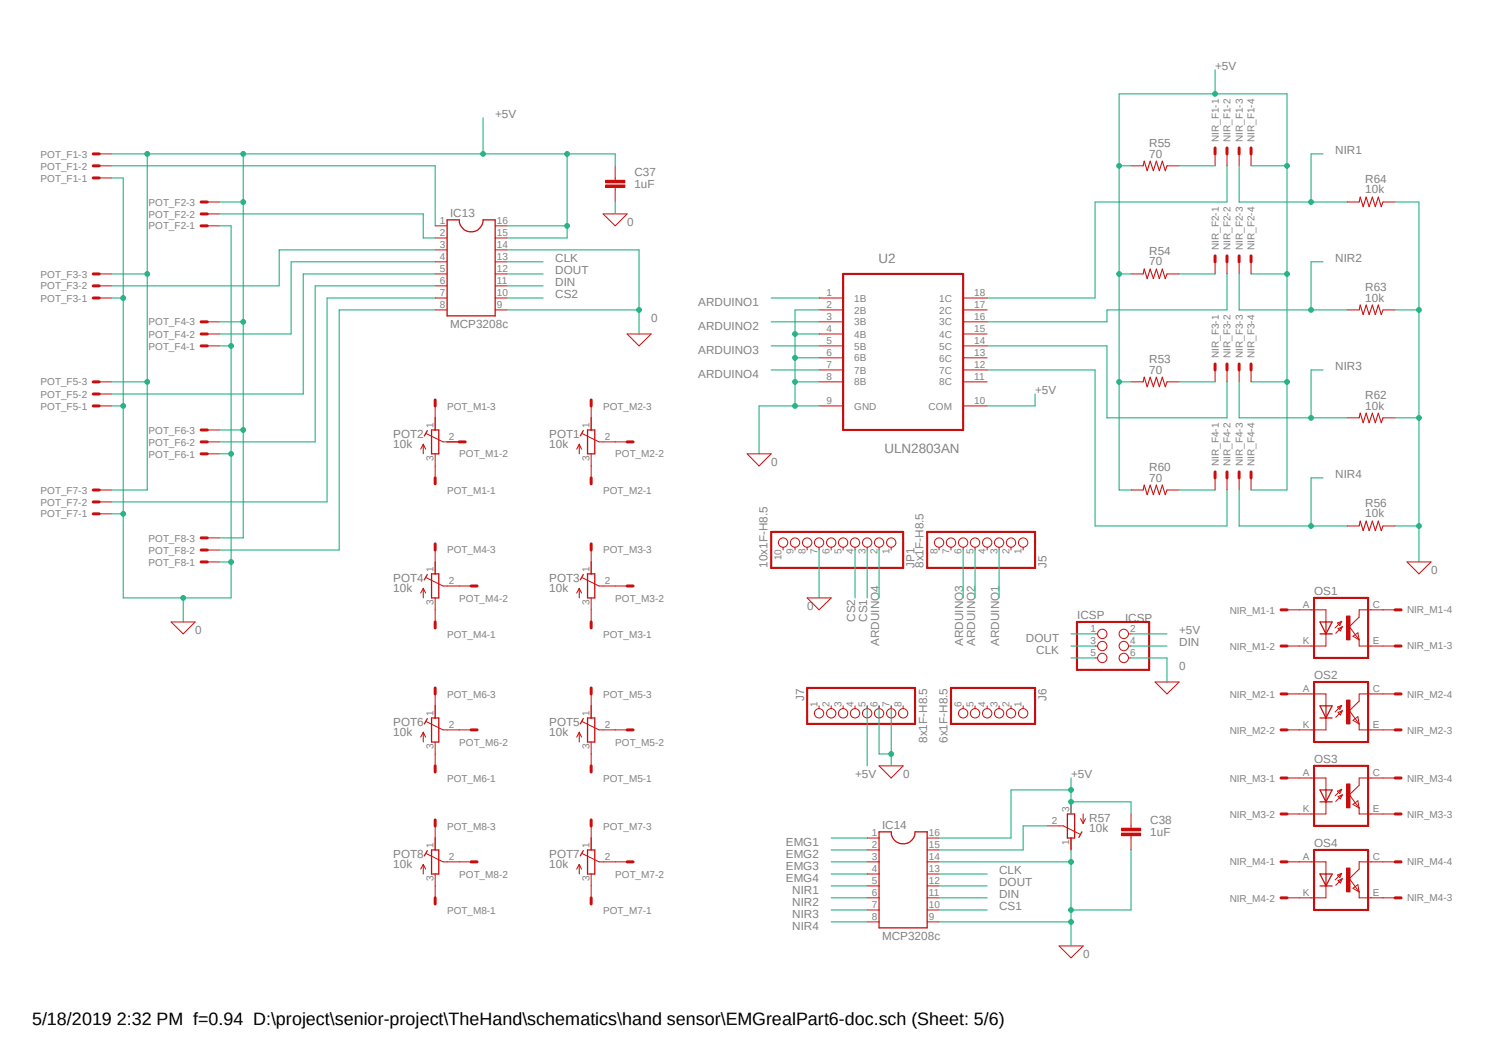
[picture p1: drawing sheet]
<svg xmlns="http://www.w3.org/2000/svg" width="297mm" height="210mm" viewBox="0 0 297 210" stroke-linecap="round" stroke-linejoin="round" font-family="sans-serif">
<path d="M7.3 11.5l282.5 179.6M289.8 11.5l-282.5 179.6" fill="none" stroke="#fff" stroke-width=".2"/>
<g fill="none" stroke="#c90d0c" stroke-width=".2">
<path d="M122.4 35.4v.5M122.4 37.3v.5M225 33h2.4M232.2 33h2.4M86.6 59.3h2.3M86.6 54.5h2.3M86.6 44.9h2.3M86.6 47.3h2.3M86.6 49.7h2.3M86.6 52.1h2.3M86.6 56.9h2.3M98.5 59.3h2.4"/>
<path d="M98.5 54.5h2.4M98.5 44.9h2.4M98.5 47.3h2.4M98.5 49.7h2.4M98.5 52.1h2.4M98.5 56.9h2.4M162.9 59.3h4.8M191.6 59.3h4.8M225 54.5h2.4M232.2 54.5h2.4M268 40.2h2.4M275.1 40.2h2.4"/>
<path d="M86.6 61.6h2.3M98.5 61.6h2.4M162.9 61.6h4.8M162.9 64h4.8M162.9 66.4h4.8M162.9 68.8h4.8M162.9 71.2h4.8M162.9 73.6h4.8M162.9 75.9h4.8M191.6 61.6h4.8M191.6 64h4.8M191.6 66.4h4.8"/>
<path d="M191.6 68.8h4.8M191.6 71.2h4.8M191.6 73.6h4.8M191.6 75.9h4.8M225 75.9h2.4M232.2 75.9h2.4M268 61.6h2.4M275.1 61.6h2.4M148.6 90.3h4.8l-2.4 2.4zM162.9 80.7h4.8M191.6 80.7h4.8M225 97.5h2.4"/>
<path d="M232.2 97.5h2.4M268 83.1h2.4M275.1 83.1h2.4M155.8 108.8v.6M158.2 108.8v.6M160.6 108.8v.6M162.9 108.8v.6M165.4 108.8v.6M167.7 108.8v.6M170.1 108.8v.6M172.5 108.8v.6M174.9 108.8v.6"/>
<path d="M177.3 108.8v.6M186.8 108.8v.6M189.2 108.8v.6M191.6 108.8v.6M194 108.8v.6M196.4 108.8v.6M198.8 108.8v.6M201.1 108.8v.6M203.5 108.8v.6M268 104.6h2.4M275.1 104.6h2.4M279.9 111.8h4.8l-2.4 2.3z"/>
<path d="M217.8 126.1h.6M217.8 128.5h.6M217.8 130.9h.6M224.5 126.1h.5M224.5 128.5h.5M224.5 130.9h.5M162.9 140.4v.5M165.4 140.4v.5M167.7 140.4v.5M170.1 140.4v.5M172.5 140.4v.5M174.9 140.4v.5"/>
<path d="M177.3 140.4v.5M179.7 140.4v.5M191.6 140.4v.5M194 140.4v.5M196.4 140.4v.5M198.8 140.4v.5M201.1 140.4v.5M203.5 140.4v.5M213.1 159.5v2.4M172.5 166.7h2.4M172.5 169h2.4M172.5 171.4h2.4"/>
<path d="M172.5 173.8h2.4M172.5 176.2h2.4M172.5 178.6h2.4M184.4 166.7h2.4M184.4 169h2.4M184.4 171.4h2.4M184.4 173.8h2.4M184.4 176.2h2.4M184.4 178.6h2.4M208.3 164.3h3.2l3.3 1.6M213.1 166.7v2.3M215 162.8l.5 1"/>
<path d="M215.5 161.9v1.9M215.9 162.8l-.4 1M172.5 181h2.4M172.5 183.3h2.4M184.4 181h2.4M184.4 183.3h2.4"/>
<circle cx="155.8" cy="107.9" r=".93"/>
<circle cx="158.2" cy="107.9" r=".93"/>
<circle cx="160.6" cy="107.9" r=".93"/>
<circle cx="162.9" cy="107.9" r=".93"/>
<circle cx="165.4" cy="107.9" r=".93"/>
<circle cx="167.7" cy="107.9" r=".93"/>
<circle cx="170.1" cy="107.9" r=".93"/>
<circle cx="172.5" cy="107.9" r=".93"/>
<circle cx="174.9" cy="107.9" r=".93"/>
<circle cx="177.3" cy="107.9" r=".93"/>
<circle cx="186.8" cy="107.9" r=".93"/>
<circle cx="189.2" cy="107.9" r=".93"/>
<circle cx="191.6" cy="107.9" r=".93"/>
<circle cx="194" cy="107.9" r=".93"/>
<circle cx="196.4" cy="107.9" r=".93"/>
<circle cx="198.8" cy="107.9" r=".93"/>
<circle cx="201.1" cy="107.9" r=".93"/>
<circle cx="203.5" cy="107.9" r=".93"/>
<circle cx="219.3" cy="130.9" r=".93"/>
<circle cx="219.3" cy="126.1" r=".93"/>
<circle cx="219.3" cy="128.5" r=".93"/>
<circle cx="223.6" cy="130.9" r=".93"/>
<circle cx="223.6" cy="128.5" r=".93"/>
<circle cx="223.6" cy="126.1" r=".93"/>
<circle cx="162.9" cy="141.9" r=".93"/>
<circle cx="165.4" cy="141.9" r=".93"/>
<circle cx="167.7" cy="141.9" r=".93"/>
<circle cx="170.1" cy="141.9" r=".93"/>
<circle cx="172.5" cy="141.9" r=".93"/>
<circle cx="174.9" cy="141.9" r=".93"/>
<circle cx="177.3" cy="141.9" r=".93"/>
<circle cx="179.7" cy="141.9" r=".93"/>
<circle cx="191.6" cy="141.9" r=".93"/>
<circle cx="194" cy="141.9" r=".93"/>
<circle cx="196.4" cy="141.9" r=".93"/>
<circle cx="198.8" cy="141.9" r=".93"/>
<circle cx="201.1" cy="141.9" r=".93"/>
<circle cx="203.5" cy="141.9" r=".93"/>
</g>
<path d="M167.7 54.5h23.9v31h-23.9zM153.4 105.8h26.3v7.1h-26.3zM184.4 105.8h21.5v7.1h-21.5zM160.6 136.8h21.4v7.2h-21.4zM189.2 136.8h16.7v7.2h-16.7zM214.2 123.7h14.4v9.5h-14.4z" fill="none" stroke="#c90d0c" stroke-width=".42"/>
<path d="M227.4 33l.2-1 .6 2 .6-2 .6 2 .6-2 .6 2 .6-2 .6 2 .4-1M227.4 54.5l.2-1 .6 1.9 .6-1.9 .6 1.9 .6-1.9 .6 1.9 .6-1.9 .6 1.9 .4-.9M270.4 40.2l.2-1 .6 1.9 .6-1.9 .6 1.9 .6-1.9 .6 1.9 .6-1.9 .6 1.9 .3-.9M227.4 75.9l.2-.9 .6 1.9 .6-1.9 .6 1.9 .6-1.9 .6 1.9 .6-1.9 .6 1.9 .4-1M270.4 61.6l.2-.9 .6 1.9 .6-1.9 .6 1.9 .6-1.9 .6 1.9 .6-1.9 .6 1.9 .3-1M227.4 97.5l.2-1 .6 1.9 .6-1.9 .6 1.9 .6-1.9 .6 1.9 .6-1.9 .6 1.9 .4-.9M270.4 83.1l.2-.9 .6 1.9 .6-1.9 .6 1.9 .6-1.9 .6 1.9 .6-1.9 .6 1.9 .3-1M270.4 104.6l.2-1 .6 1.9 .6-1.9 .6 1.9 .6-1.9 .6 1.9 .6-1.9 .6 1.9 .3-.9" fill="none" stroke="#c90d0c" stroke-width=".21"/>
<path d="M88.9 43.7h2.5a2.37 2.37 0 0 0 2.3 2.4 2.37 2.37 0 0 0 2.4-2.4h2.4v19.1h-9.6zM174.9 165.4h2.4a2.37 2.37 0 0 0 2.4 2.4 2.37 2.37 0 0 0 2.3-2.4h2.4v19.1h-9.5zM212.3 161.9h1.5v4.8h-1.5zM215.2 165.4l-.6 1.1" fill="none" stroke="#c90d0c" stroke-width=".25"/>
<path d="M120.5 35.9h3.8v.5h-3.8z" fill-rule="evenodd" fill="#c90d0c"/>
<path d="M120.5 35.9h3.8v.5h-3.8z" fill="none" stroke="#c90d0c" stroke-width=".2"/>
<path d="M120.5 36.8h3.8v.5h-3.8z" fill-rule="evenodd" fill="#c90d0c"/>
<path d="M120.5 36.8h3.8v.5h-3.8zM122.4 33v2.4M122.4 37.8v2.4M225 164.3v.4M225 166.2v.5" fill="none" stroke="#c90d0c" stroke-width=".2"/>
<path d="M223.1 164.7h3.8v.5h-3.8z" fill-rule="evenodd" fill="#c90d0c"/>
<path d="M223.1 164.7h3.8v.5h-3.8z" fill="none" stroke="#c90d0c" stroke-width=".2"/>
<path d="M223.1 165.7h3.8v.5h-3.8z" fill-rule="evenodd" fill="#c90d0c"/>
<g fill="none" stroke="#c90d0c" stroke-width=".2">
<path d="M19.7 35.4h2.4M19.7 33h2.4M19.7 30.6h2.4M241.7 30.6v2.4M244.1 30.6v2.4M246.5 30.6v2.4M248.9 30.6v2.4M19.7 59.3h2.4M19.7 56.9h2.4M19.7 54.5h2.4M41.2 42.5h2.4M41.2 44.9h2.4"/>
<path d="M41.2 40.2h2.4M120 42.5h4.8l-2.4 2.4zM241.7 52.1v2.4M244.1 52.1v2.4M246.5 52.1v2.4M248.9 52.1v2.4M19.7 78.4h2.4M19.7 75.9h2.4M41.2 68.8h2.4M41.2 66.4h2.4M41.2 64h2.4M124.8 66.4h4.7l-2.4 2.4z"/>
<path d="M241.7 73.6v2.3M244.1 73.6v2.3M246.5 73.6v2.3M248.9 73.6v2.3M19.7 80.7h2.4M19.7 99.8h2.4M19.7 97.5h2.4M41.2 90.3h2.4M41.2 87.9h2.4M41.2 85.5h2.4M241.7 95v2.5M244.1 95v2.5"/>
<path d="M246.5 95v2.5M248.9 95v2.5M19.7 102.2h2.4M41.2 111.8h2.4M41.2 109.4h2.4M41.2 107h2.4M160.6 118.9h4.8l-2.5 2.4zM34 123.7h4.8l-2.4 2.4zM229.8 135.6h4.8l-2.4 2.4zM260.8 121.3h3v2.4M263.8 126.1v2.4h-3M266.1 123.9l.8-.3-.4 .8z"/>
<path d="M266.2 125l.8-.4-.3 .9zM266.9 123.6l-1.3 1.3M267 124.6l-1.3 1.3M269.2 126.5l.9-.6 .3 1.4zM270.4 127.3v1.2h2.4M272.8 121.3h-2.4v1.4l-2 1.9 2 2.7M174.9 152.3h4.8l-2.4 2.4zM223.1 165.7h3.8v.5h-3.8zM225 161.9v2.4M225 166.7v2.3M210.7 188.1h4.8l-2.4 2.4z"/>
</g>
<g fill="none" stroke="#c90d0c" stroke-width=".59">
<path d="M18.5 35.4h1.2M18.5 33h1.2M18.5 30.6h1.2M241.7 29.4v1.2M244.1 29.4v1.2M246.5 29.4v1.2M248.9 29.4v1.2M18.5 59.3h1.2M18.5 56.9h1.2M18.5 54.5h1.2M40 44.9h1.2M40 42.5h1.2"/>
<path d="M40 40.2h1.2M241.7 50.9v1.2M244.1 50.9v1.2M246.5 50.9v1.2M248.9 50.9v1.2M18.5 78.4h1.2M18.5 75.9h1.2M40 68.8h1.2M40 66.4h1.2M40 64h1.2M241.7 72.4v1.2M244.1 72.4v1.2"/>
<path d="M246.5 72.4v1.2M248.9 72.4v1.2M18.5 80.7h1.2M18.5 99.8h1.2M18.5 97.5h1.2M40 90.3h1.2M40 87.9h1.2M40 85.5h1.2M241.7 93.9v1.1M244.1 93.9v1.1M246.5 93.9v1.1M248.9 93.9v1.1"/>
<path d="M18.5 102.2h1.2M40 111.8h1.2M40 109.4h1.2M40 107h1.2"/>
</g>
<path d="M262.6 123.7h2.4l-1.2 2.4zM262.6 126.1h2.4M263.8 123.7v2.4" fill="none" stroke="#c90d0c" stroke-width=".25"/>
<path d="M261.4 118.9h10.8v12h-10.8z" fill="none" stroke="#c90d0c" stroke-width=".42"/>
<path d="M267.9 122.5h.7v4.8h-.7z" fill-rule="evenodd" fill="#c90d0c"/>
<g fill="none" stroke="#c90d0c" stroke-width=".2">
<path d="M258.4 121.3h2.4M258.4 128.5h2.4M260.8 138h3v2.4M267.9 122.5h.7v4.8h-.7zM272.8 121.3h2.3M272.8 128.5h2.3M272.8 138h-2.4v1.4l-2 2 2 2.6M263.8 142.8v2.4h-3M266.1 140.6l.8-.3-.4 .8zM266.2 141.7l.8-.3-.3 .8zM266.9 140.3l-1.3 1.3M267 141.4l-1.3 1.3"/>
<path d="M269.2 143.3l.9-.8 .3 1.5zM270.4 144v1.2h2.4"/>
</g>
<path d="M262.6 140.4h2.4l-1.2 2.4zM262.6 142.8h2.4M263.8 140.4v2.4" fill="none" stroke="#c90d0c" stroke-width=".25"/>
<path d="M261.4 135.6h10.8v12h-10.8z" fill="none" stroke="#c90d0c" stroke-width=".42"/>
<path d="M267.9 139.2h.7v4.8h-.7z" fill-rule="evenodd" fill="#c90d0c"/>
<g fill="none" stroke="#c90d0c" stroke-width=".2">
<path d="M258.4 138h2.4M267.9 139.2h.7v4.8h-.7zM272.8 138h2.3M258.4 145.2h2.4M260.8 154.7h3v2.4M263.8 159.5v2.4h-3M266.1 157.4l.8-.4-.4 .8zM266.2 158.4l.8-.3-.3 .8zM266.9 157l-1.3 1.3M267 158.1l-1.3 1.3M269.2 160l.9-.7 .3 1.4zM272.8 145.2h2.3"/>
<path d="M272.8 154.7h-2.4v1.5l-2 1.9 2 2.6M270.4 160.7v1.2h2.4"/>
</g>
<path d="M262.6 157.1h2.4l-1.2 2.4zM262.6 159.5h2.4M263.8 157.1v2.4" fill="none" stroke="#c90d0c" stroke-width=".25"/>
<path d="M261.4 152.3h10.8v12h-10.8z" fill="none" stroke="#c90d0c" stroke-width=".42"/>
<path d="M267.9 155.9h.7v4.8h-.7z" fill-rule="evenodd" fill="#c90d0c"/>
<g fill="none" stroke="#c90d0c" stroke-width=".2">
<path d="M258.4 154.7h2.4M267.9 155.9h.7v4.8h-.7zM272.8 154.7h2.3M258.4 161.9h2.4M260.8 171.4h3v2.4M263.8 176.2v2.4h-3M266.1 174l.8-.3-.4 .8zM266.2 175.1l.8-.3-.3 .8zM266.9 173.7l-1.3 1.3M267 174.8l-1.3 1.3M269.2 176.7l.9-.8 .3 1.5zM270.4 177.4v1.2h2.4"/>
<path d="M272.8 161.9h2.3M272.8 171.4h-2.4v1.4l-2 2 2 2.6"/>
</g>
<path d="M262.6 173.8h2.4l-1.2 2.4zM262.6 176.2h2.4M263.8 173.8v2.4" fill="none" stroke="#c90d0c" stroke-width=".25"/>
<path d="M261.4 169h10.8v12h-10.8z" fill="none" stroke="#c90d0c" stroke-width=".42"/>
<path d="M267.9 172.6h.7v4.8h-.7z" fill-rule="evenodd" fill="#c90d0c"/>
<g fill="none" stroke="#c90d0c" stroke-width=".2">
<path d="M84.2 88.3v2M84.2 88.3l-.5 1M84.2 88.3l.5 1M84.8 86.2l3.3 1.7h3.3M86.6 80.7v4.8M86.6 90.3v4.7M115.2 88.3v2M115.2 88.3l-.5 1M115.2 88.3l.5 1M115.8 86.2l3.4 1.7h5.6M117.6 80.7v4.8M117.6 90.3v4.7"/>
<path d="M84.2 117v1.9M84.2 117l-.5 .9M84.2 117l.5 .9M84.8 114.9l3.3 1.6h5.6M86.6 109.4v4.7M86.6 118.9v4.8M115.2 117v1.9M115.2 117l-.5 .9M115.2 117l.5 .9M115.8 114.9l3.4 1.6h5.6M117.6 109.4v4.7M117.6 118.9v4.8"/>
<path d="M86.6 138v4.8M117.6 138v4.8M256 121.3h2.4M256 128.5h2.4M256 138h2.4M275.1 121.3h2.4M275.1 128.5h2.4M275.1 138h2.4M84.2 145.6v2M84.2 145.6l-.5 1M84.2 145.6l.5 1M84.8 143.5l3.3 1.7h5.6"/>
<path d="M86.6 147.6v4.7M115.2 145.6v2M115.2 145.6l-.5 1M115.2 145.6l.5 1M115.8 143.5l3.4 1.7h5.6M117.6 147.6v4.7M256 145.2h2.4M256 154.7h2.4M275.1 145.2h2.4M275.1 154.7h2.4M84.2 171.9v1.9M84.2 171.9l-.5 .9"/>
<path d="M84.2 171.9l.5 .9M84.8 169.8l3.3 1.6h5.6M86.6 164.3v4.7M86.6 173.8v4.8M115.2 171.9v1.9M115.2 171.9l-.5 .9M115.2 171.9l.5 .9M115.8 169.8l3.4 1.6h5.6M117.6 164.3v4.7M117.6 173.8v4.8M256 171.4h4.8M256 178.6h4.8"/>
<path d="M256 161.9h2.4M267.9 172.6h.7v4.8h-.7zM272.8 171.4h4.7M272.8 178.6h4.7M275.1 161.9h2.4"/>
</g>
<g fill="none" stroke="#c90d0c" stroke-width=".59">
<path d="M86.6 79.5v1.2M117.6 79.5v1.2M86.6 95v1.2M91.4 87.9h1.1M117.6 95v1.2M124.8 87.9h1.1M86.6 108.2v1.2M93.7 116.5h1.2M117.6 108.2v1.2M124.8 116.5h1.1M86.6 123.7v1.2M86.6 136.8v1.2"/>
<path d="M117.6 123.7v1.2M117.6 136.8v1.2M254.8 121.3h1.2M254.8 128.5h1.2M254.8 138h1.2M277.5 121.3h1.2M277.5 128.5h1.2M277.5 138h1.2M86.6 152.3v1.2M93.7 145.2h1.2M117.6 152.3v1.2M124.8 145.2h1.1"/>
<path d="M254.8 145.2h1.2M254.8 154.7h1.2M277.5 145.2h1.2M277.5 154.7h1.2M86.6 163.1v1.2M86.6 178.6v1.2M93.7 171.4h1.2M117.6 163.1v1.2M117.6 178.6v1.2M124.8 171.4h1.1M254.8 161.9h1.2M254.8 171.4h1.2"/>
<path d="M254.8 178.6h1.2M277.5 161.9h1.2M277.5 171.4h1.2M277.5 178.6h1.2"/>
</g>
<g fill="none" stroke="#c90d0c" stroke-width=".25">
<path d="M85 85.6l-.6 1.1M85.9 85.5h1.4v4.8h-1.4zM116 85.6l-.6 1.1M116.9 85.5h1.4v4.8h-1.4zM85 114.3l-.6 1M85.9 114.1h1.4v4.8h-1.4zM116 114.3l-.6 1M116.9 114.1h1.4v4.8h-1.4zM85 142.9l-.6 1.1M85.9 142.8h1.4v4.8h-1.4zM116 142.9l-.6 1.1M116.9 142.8h1.4v4.8h-1.4z"/>
<path d="M85 169.2l-.6 1M85.9 169h1.4v4.8h-1.4zM116 169.2l-.6 1M116.9 169h1.4v4.8h-1.4z"/>
</g>
<g fill="none" stroke="#0dab76" stroke-width=".2">
<path d="M234.6 33h7.1M244.1 33v7.2h-26.3v19.1h-21.4M246.5 33v7.2h21.5M260.8 30.6v9.6M153.4 59.3h9.5M234.6 54.5h7.1M244.1 54.5v7.1h-23.9v2.4h-23.8M153.4 64h9.5M153.4 68.8h9.5M153.4 73.6h9.5M196.4 68.8h23.8v14.3h23.9v-7.2M196.4 73.6h21.4v31h26.3v-7.1"/>
<path d="M234.6 75.9h7.1M234.6 97.5h7.1M174.9 109.4v9.5M191.6 109.4v9.5M194 109.4v9.5M198.8 109.4v9.5"/>
</g>
<circle cx="260.8" cy="40.2" r=".46" fill="#0dab76"/>
<g fill="none" stroke="#0dab76" stroke-width=".2">
<path d="M260.8 30.6h2.4M246.5 54.5v7.1h21.5M260.8 52.1v9.5M165.4 176.2h7.1"/>
<circle cx="260.8" cy="40.2" r=".46"/>
</g>
<circle cx="260.8" cy="61.6" r=".46" fill="#0dab76"/>
<g fill="none" stroke="#0dab76" stroke-width=".2">
<path d="M260.8 52.1h2.4M246.5 75.9v7.2h21.5M260.8 73.6v9.5M165.4 178.6h7.1"/>
<circle cx="260.8" cy="61.6" r=".46"/>
</g>
<circle cx="260.8" cy="83.1" r=".46" fill="#0dab76"/>
<g fill="none" stroke="#0dab76" stroke-width=".2">
<path d="M260.8 73.6h2.4M246.5 97.5v7.1h21.5M260.8 95v9.6M165.4 181h7.1"/>
<circle cx="260.8" cy="83.1" r=".46"/>
</g>
<circle cx="260.8" cy="104.6" r=".46" fill="#0dab76"/>
<g fill="none" stroke="#0dab76" stroke-width=".2">
<path d="M22.1 35.4h2.4v83.5M22.1 59.3h2.4M260.8 95h2.4M165.4 183.3h7.1"/>
<circle cx="260.8" cy="104.6" r=".46"/>
</g>
<circle cx="24.5" cy="59.3" r=".46" fill="#0dab76"/>
<g fill="none" stroke="#0dab76" stroke-width=".2">
<path d="M22.1 80.7h2.4"/>
<circle cx="24.5" cy="59.3" r=".46"/>
</g>
<circle cx="24.5" cy="80.7" r=".46" fill="#0dab76"/>
<g fill="none" stroke="#0dab76" stroke-width=".2">
<path d="M22.1 102.2h2.4"/>
<circle cx="24.5" cy="80.7" r=".46"/>
</g>
<circle cx="24.5" cy="102.2" r=".46" fill="#0dab76"/>
<g fill="none" stroke="#0dab76" stroke-width=".2">
<path d="M43.6 44.9h2.4v74M43.6 68.8h2.4"/>
<circle cx="24.5" cy="102.2" r=".46"/>
</g>
<circle cx="46" cy="68.8" r=".46" fill="#0dab76"/>
<g fill="none" stroke="#0dab76" stroke-width=".2">
<path d="M43.6 90.3h2.4"/>
<circle cx="46" cy="68.8" r=".46"/>
</g>
<circle cx="46" cy="90.3" r=".46" fill="#0dab76"/>
<g fill="none" stroke="#0dab76" stroke-width=".2">
<path d="M43.6 111.8h2.4"/>
<circle cx="46" cy="90.3" r=".46"/>
</g>
<circle cx="46" cy="111.8" r=".46" fill="#0dab76"/>
<g fill="none" stroke="#0dab76" stroke-width=".2">
<path d="M24.5 118.9h21.5M36.4 118.9v4.8"/>
<circle cx="46" cy="111.8" r=".46"/>
</g>
<circle cx="36.4" cy="118.9" r=".46" fill="#0dab76"/>
<g fill="none" stroke="#0dab76" stroke-width=".2">
<path d="M122.4 40.2v2.3M213.1 169v19.1M186.8 183.3h26.3"/>
<circle cx="36.4" cy="118.9" r=".46"/>
</g>
<circle cx="213.1" cy="183.3" r=".46" fill="#0dab76"/>
<g fill="none" stroke="#0dab76" stroke-width=".2">
<path d="M225 169v12h-11.9"/>
<circle cx="213.1" cy="183.3" r=".46"/>
</g>
<circle cx="213.1" cy="181" r=".46" fill="#0dab76"/>
<g fill="none" stroke="#0dab76" stroke-width=".2">
<path d="M186.8 171.4h26.3"/>
<circle cx="213.1" cy="181" r=".46"/>
</g>
<circle cx="213.1" cy="171.4" r=".46" fill="#0dab76"/>
<g fill="none" stroke="#0dab76" stroke-width=".2">
<path d="M277.5 40.2h4.8v64.4M277.5 61.6h4.8"/>
<circle cx="213.1" cy="171.4" r=".46"/>
</g>
<circle cx="282.3" cy="61.6" r=".46" fill="#0dab76"/>
<g fill="none" stroke="#0dab76" stroke-width=".2">
<path d="M277.5 83.1h4.8"/>
<circle cx="282.3" cy="61.6" r=".46"/>
</g>
<circle cx="282.3" cy="83.1" r=".46" fill="#0dab76"/>
<g fill="none" stroke="#0dab76" stroke-width=".2">
<path d="M277.5 104.6h4.8v7.2"/>
<circle cx="282.3" cy="83.1" r=".46"/>
</g>
<circle cx="282.3" cy="104.6" r=".46" fill="#0dab76"/>
<g fill="none" stroke="#0dab76" stroke-width=".2">
<path d="M162.9 61.6h-4.7v4.8M162.9 80.7h-11.9v9.6"/>
<circle cx="282.3" cy="104.6" r=".46"/>
</g>
<circle cx="158.2" cy="80.7" r=".46" fill="#0dab76"/>
<g fill="none" stroke="#0dab76" stroke-width=".2">
<path d="M162.9 66.4h-4.7v14.3"/>
<circle cx="158.2" cy="80.7" r=".46"/>
</g>
<circle cx="158.2" cy="66.4" r=".46" fill="#0dab76"/>
<g fill="none" stroke="#0dab76" stroke-width=".2">
<path d="M158.2 71.2h4.7"/>
<circle cx="158.2" cy="66.4" r=".46"/>
</g>
<circle cx="158.2" cy="71.2" r=".46" fill="#0dab76"/>
<g fill="none" stroke="#0dab76" stroke-width=".2">
<path d="M158.2 75.9h4.7"/>
<circle cx="158.2" cy="71.2" r=".46"/>
</g>
<circle cx="158.2" cy="75.9" r=".46" fill="#0dab76"/>
<g fill="none" stroke="#0dab76" stroke-width=".2">
<path d="M100.9 49.7h26.2v16.7M100.9 61.6h26.2"/>
<circle cx="158.2" cy="75.9" r=".46"/>
</g>
<circle cx="127.1" cy="61.6" r=".46" fill="#0dab76"/>
<g fill="none" stroke="#0dab76" stroke-width=".2">
<path d="M174.9 140.4v9.5h2.4v-9.5"/>
<circle cx="127.1" cy="61.6" r=".46"/>
</g>
<circle cx="177.3" cy="149.9" r=".46" fill="#0dab76"/>
<g fill="none" stroke="#0dab76" stroke-width=".2">
<path d="M22.1 33h64.5v11.9M22.1 30.6h90.7v16.7h-11.9M29.3 30.6v23.9h-7.2M43.6 42.5h40.6v4.8h2.4M86.6 49.7h-31.1v7.2h-33.4M86.6 56.9h-23.9v31h-19.1M86.6 52.1h-28.7v14.3h-14.3M86.6 54.5h-26.3v23.9h-38.2M86.6 59.3h-21.5v40.5h-43M100.9 56.9h7.1M100.9 52.1h7.1M100.9 54.5h7.1"/>
<path d="M100.9 59.3h7.1M86.6 61.6h-19.1v47.8h-23.9M162.9 109.4v9.5M170.1 109.4v9.5M172.5 109.4v9.5M213.1 128.5h4.7M213.1 126.1h4.7M225 130.9h7.2v4.7M225 128.5h7.2M177.3 149.9v2.4M186.8 173.8h9.6M186.8 176.2h9.6"/>
<path d="M186.8 178.6h9.6M208.3 164.3h-4.8v4.7h-16.7M186.8 181h9.6"/>
<circle cx="177.3" cy="149.9" r=".46"/>
</g>
<circle cx="29.3" cy="30.6" r=".46" fill="#0dab76"/>
<g fill="none" stroke="#0dab76" stroke-width=".2">
<path d="M29.3 54.5v21.4h-7.2"/>
<circle cx="29.3" cy="30.6" r=".46"/>
</g>
<circle cx="29.3" cy="54.5" r=".46" fill="#0dab76"/>
<g fill="none" stroke="#0dab76" stroke-width=".2">
<path d="M29.3 75.9v21.6h-7.2"/>
<circle cx="29.3" cy="54.5" r=".46"/>
</g>
<circle cx="29.3" cy="75.9" r=".46" fill="#0dab76"/>
<g fill="none" stroke="#0dab76" stroke-width=".2">
<path d="M48.4 30.6v9.6h-4.8"/>
<circle cx="29.3" cy="75.9" r=".46"/>
</g>
<circle cx="48.4" cy="30.6" r=".46" fill="#0dab76"/>
<g fill="none" stroke="#0dab76" stroke-width=".2">
<path d="M48.4 40.2v23.8h-4.8"/>
<circle cx="48.4" cy="30.6" r=".46"/>
</g>
<circle cx="48.4" cy="40.2" r=".46" fill="#0dab76"/>
<g fill="none" stroke="#0dab76" stroke-width=".2">
<path d="M48.4 64v21.5h-4.8"/>
<circle cx="48.4" cy="40.2" r=".46"/>
</g>
<circle cx="48.4" cy="64" r=".46" fill="#0dab76"/>
<g fill="none" stroke="#0dab76" stroke-width=".2">
<path d="M48.4 85.5v21.5h-4.8"/>
<circle cx="48.4" cy="64" r=".46"/>
</g>
<circle cx="48.4" cy="85.5" r=".46" fill="#0dab76"/>
<g fill="none" stroke="#0dab76" stroke-width=".2">
<path d="M96.1 23.5v7.1"/>
<circle cx="48.4" cy="85.5" r=".46"/>
</g>
<circle cx="96.1" cy="30.6" r=".46" fill="#0dab76"/>
<g fill="none" stroke="#0dab76" stroke-width=".2">
<path d="M112.8 30.6h9.6v2.4"/>
<circle cx="96.1" cy="30.6" r=".46"/>
</g>
<circle cx="112.8" cy="30.6" r=".46" fill="#0dab76"/>
<g fill="none" stroke="#0dab76" stroke-width=".2">
<path d="M100.9 44.9h11.9"/>
<circle cx="112.8" cy="30.6" r=".46"/>
</g>
<circle cx="112.8" cy="44.9" r=".46" fill="#0dab76"/>
<g fill="none" stroke="#0dab76" stroke-width=".2">
<path d="M201.1 157.1v9.6h-14.3M213.1 157.1v2.4h11.9v2.4"/>
<circle cx="112.8" cy="44.9" r=".46"/>
</g>
<circle cx="213.1" cy="159.5" r=".46" fill="#0dab76"/>
<g fill="none" stroke="#0dab76" stroke-width=".2">
<path d="M213.1 154.7v2.4h-12M213.1 159.5v2.4"/>
<circle cx="213.1" cy="159.5" r=".46"/>
</g>
<circle cx="213.1" cy="157.1" r=".46" fill="#0dab76"/>
<g fill="none" stroke="#0dab76" stroke-width=".2">
<path d="M225 54.5h-2.4v43h2.4M222.6 75.9h2.4M225 126.1h7.2"/>
<circle cx="213.1" cy="157.1" r=".46"/>
</g>
<circle cx="222.6" cy="75.9" r=".46" fill="#0dab76"/>
<g fill="none" stroke="#0dab76" stroke-width=".2">
<path d="M225 33h-2.4v21.5"/>
<circle cx="222.6" cy="75.9" r=".46"/>
</g>
<circle cx="222.6" cy="54.5" r=".46" fill="#0dab76"/>
<g fill="none" stroke="#0dab76" stroke-width=".2">
<path d="M222.6 18.7v14.3"/>
<circle cx="222.6" cy="54.5" r=".46"/>
</g>
<circle cx="222.6" cy="33" r=".46" fill="#0dab76"/>
<g fill="none" stroke="#0dab76" stroke-width=".2">
<path d="M222.6 18.7h33.4M256 54.5v43"/>
<circle cx="222.6" cy="33" r=".46"/>
</g>
<circle cx="256" cy="75.9" r=".46" fill="#0dab76"/>
<g fill="none" stroke="#0dab76" stroke-width=".2">
<path d="M256 33v21.5"/>
<circle cx="256" cy="75.9" r=".46"/>
</g>
<circle cx="256" cy="54.5" r=".46" fill="#0dab76"/>
<g fill="none" stroke="#0dab76" stroke-width=".2">
<path d="M256 18.7v14.3"/>
<circle cx="256" cy="54.5" r=".46"/>
</g>
<circle cx="256" cy="33" r=".46" fill="#0dab76"/>
<g fill="none" stroke="#0dab76" stroke-width=".2">
<path d="M241.7 13.9v4.8"/>
<circle cx="256" cy="33" r=".46"/>
</g>
<circle cx="241.7" cy="18.7" r=".46" fill="#0dab76"/>
<g fill="none" stroke="#0dab76" stroke-width=".2">
<path d="M248.9 33h7.1M248.9 54.5h7.1M205.9 78.4v2.3h-9.5M248.9 75.9h7.1M248.9 97.5h7.1M213.1 130.9h4.7M172.5 140.4v11.9M165.4 166.7h7.1M165.4 169h7.1M165.4 171.4h7.1M165.4 173.8h7.1"/>
<circle cx="241.7" cy="18.7" r=".46"/>
</g>
<text font-size="3.6" x="6.4" y="203.9">5/18/2019 2:32 PM f=0.94 D:\project\senior-project\TheHand\schematics\hand sensor\EMGrealPart6-doc.sch (Sheet: 5/6)</text>
<g font-size="2.7" fill="#808080">
<text x="174.8" y="52.2">U2</text>
<text x="176" y="90.1">ULN2803AN</text>
</g>
<g font-size="2.3" fill="#808080">
<text x="241.7" y="13.9">+5V</text>
<text x="98.5" y="23.5">+5V</text>
<text x="228.6" y="29.2">R55</text>
<text x="126.2" y="35">C37</text>
<text x="228.6" y="31.3">70</text>
<text x="265.6" y="30.6">NIR1</text>
<text x="126.2" y="37.4">1uF</text>
<text x="271.6" y="38.5">10k</text>
<text x="271.6" y="36.4">R64</text>
<text x="89.5" y="43.1">IC13</text>
<text x="124.8" y="44.9">0</text>
<text x="110.5" y="52.1">CLK</text>
<text x="228.6" y="52.8">70</text>
<text x="228.6" y="50.7">R54</text>
<text x="265.6" y="52.1">NIR2</text>
<text x="110.5" y="54.5">DOUT</text>
<text x="110.5" y="56.9">DIN</text>
<text x="110.5" y="59.3">CS2</text>
<text x="271.6" y="60">10k</text>
<text x="271.6" y="57.8">R63</text>
<text x="89.5" y="65.2">MCP3208c</text>
<text x="129.5" y="64">0</text>
<text x="138.9" y="60.9">ARDUINO1</text>
<text x="138.9" y="65.7">ARDUINO2</text>
<text x="138.9" y="70.4">ARDUINO3</text>
<text x="138.9" y="75.2">ARDUINO4</text>
<text x="228.6" y="74.3">70</text>
<text x="228.6" y="72.2">R53</text>
<text x="265.6" y="73.6">NIR3</text>
<text x="205.9" y="78.4">+5V</text>
<text x="271.6" y="81.5">10k</text>
<text x="271.6" y="79.3">R62</text>
<text x="78.2" y="89.1">10k</text>
<text x="78.2" y="87">POT2</text>
<text x="109.3" y="87">POT1</text>
<text x="109.3" y="89.1">10k</text>
<text x="153.4" y="92.7">0</text>
<text x="228.6" y="95.8">70</text>
<text x="228.6" y="93.6">R60</text>
<text x="265.6" y="95">NIR4</text>
<text x="271.6" y="100.8">R56</text>
<text x="271.6" y="102.9">10k</text>
<text x="152.7" y="112.9" transform="rotate(-90 152.7 112.9)">10x1F-H8.5</text>
<text x="181.9" y="112.9" transform="rotate(-90 181.9 112.9)">JP1</text>
<text x="183.7" y="112.9" transform="rotate(-90 183.7 112.9)">8x1F-H8.5</text>
<text x="208.2" y="112.9" transform="rotate(-90 208.2 112.9)">J5</text>
<text x="78.2" y="117.7">10k</text>
<text x="78.2" y="115.7">POT4</text>
<text x="109.3" y="117.7">10k</text>
<text x="109.3" y="115.7">POT3</text>
<text x="261.4" y="118.3">OS1</text>
<text x="284.7" y="114.1">0</text>
<text x="160.6" y="121.3">0</text>
<text x="170.1" y="123.7" transform="rotate(-90 170.1 123.7)">CS2</text>
<text x="172.5" y="123.7" transform="rotate(-90 172.5 123.7)">CS1</text>
<text x="214.3" y="123.1">ICSP</text>
<text x="223.8" y="123.7">ICSP</text>
<text x="38.8" y="126.1">0</text>
<text x="174.9" y="128.5" transform="rotate(-90 174.9 128.5)">ARDUINO4</text>
<text x="191.6" y="128.5" transform="rotate(-90 191.6 128.5)">ARDUINO3</text>
<text x="194" y="128.5" transform="rotate(-90 194 128.5)">ARDUINO2</text>
<text x="198.8" y="128.5" transform="rotate(-90 198.8 128.5)">ARDUINO1</text>
<text x="204.1" y="127.7">DOUT</text>
<text x="206.1" y="130.1">CLK</text>
<text x="234.6" y="128.5">DIN</text>
<text x="234.6" y="126.1">+5V</text>
<text x="234.6" y="133.2">0</text>
<text x="261.4" y="135">OS2</text>
<text x="160" y="139.3" transform="rotate(-90 160 139.3)">J7</text>
<text x="208.2" y="139.3" transform="rotate(-90 208.2 139.3)">J6</text>
<text x="78.2" y="146.3">10k</text>
<text x="78.2" y="144.3">POT6</text>
<text x="109.3" y="146.3">10k</text>
<text x="109.3" y="144.3">POT5</text>
<text x="184.4" y="147.7" transform="rotate(-90 184.4 147.7)">8x1F-H8.5</text>
<text x="188.5" y="147.7" transform="rotate(-90 188.5 147.7)">6x1F-H8.5</text>
<text x="170.1" y="154.7">+5V</text>
<text x="179.7" y="154.7">0</text>
<text x="213.1" y="154.7">+5V</text>
<text x="261.4" y="151.7">OS3</text>
<text x="175.5" y="164.8">IC14</text>
<text x="216.7" y="165.4">10k</text>
<text x="216.7" y="163.5">R57</text>
<text x="228.8" y="166.3">1uF</text>
<text x="228.8" y="163.9">C38</text>
<text x="78.2" y="172.6">10k</text>
<text x="78.2" y="170.6">POT8</text>
<text x="109.3" y="172.6">10k</text>
<text x="109.3" y="170.6">POT7</text>
<text x="156.3" y="168.3">EMG1</text>
<text x="156.3" y="170.7">EMG2</text>
<text x="156.3" y="173.1">EMG3</text>
<text x="198.8" y="173.8">CLK</text>
<text x="261.4" y="168.4">OS4</text>
<text x="156.3" y="175.5">EMG4</text>
<text x="157.6" y="177.8">NIR1</text>
<text x="198.8" y="176.2">DOUT</text>
<text x="198.8" y="178.6">DIN</text>
<text x="157.6" y="180.3">NIR2</text>
<text x="157.6" y="182.6">NIR3</text>
<text x="157.6" y="185">NIR4</text>
<text x="198.8" y="181">CS1</text>
<text x="175.5" y="186.9">MCP3208c</text>
<text x="215.5" y="190.5">0</text>
</g>
<g font-size="2" fill="#808080">
<text x="242.4" y="28.2" transform="rotate(-90 242.4 28.2)">NIR_F1-1</text>
<text x="244.8" y="28.2" transform="rotate(-90 244.8 28.2)">NIR_F1-2</text>
<text x="247.2" y="28.2" transform="rotate(-90 247.2 28.2)">NIR_F1-3</text>
<text x="249.6" y="28.2" transform="rotate(-90 249.6 28.2)">NIR_F1-4</text>
<text x="8.1" y="33.7">POT_F1-2</text>
<text x="8.1" y="31.3">POT_F1-3</text>
<text x="8.1" y="36.1">POT_F1-1</text>
<text x="29.5" y="40.9">POT_F2-3</text>
<text x="29.5" y="45.6">POT_F2-1</text>
<text x="29.5" y="43.3">POT_F2-2</text>
<text x="87.5" y="44.6">1</text>
<text x="87.5" y="47">2</text>
<text x="98.8" y="47">15</text>
<text x="98.8" y="44.6">16</text>
<text x="87.5" y="49.4">3</text>
<text x="87.5" y="51.8">4</text>
<text x="98.8" y="51.8">13</text>
<text x="98.8" y="49.4">14</text>
<text x="242.4" y="49.7" transform="rotate(-90 242.4 49.7)">NIR_F2-1</text>
<text x="244.8" y="49.7" transform="rotate(-90 244.8 49.7)">NIR_F2-2</text>
<text x="247.2" y="49.7" transform="rotate(-90 247.2 49.7)">NIR_F2-3</text>
<text x="249.6" y="49.7" transform="rotate(-90 249.6 49.7)">NIR_F2-4</text>
<text x="8.1" y="60">POT_F3-1</text>
<text x="8.1" y="57.6">POT_F3-2</text>
<text x="8.1" y="55.2">POT_F3-3</text>
<text x="87.5" y="54.1">5</text>
<text x="87.5" y="56.5">6</text>
<text x="87.5" y="58.9">7</text>
<text x="98.8" y="58.9">10</text>
<text x="98.8" y="56.5">11</text>
<text x="98.8" y="54.1">12</text>
<text x="164.4" y="58.9">1</text>
<text x="169.9" y="60">1B</text>
<text x="186.9" y="60">1C</text>
<text x="193.8" y="58.9">18</text>
<text x="29.5" y="64.7">POT_F4-3</text>
<text x="87.5" y="61.3">8</text>
<text x="98.8" y="61.3">9</text>
<text x="164.4" y="61.3">2</text>
<text x="164.4" y="63.7">3</text>
<text x="169.9" y="62.4">2B</text>
<text x="169.9" y="64.7">3B</text>
<text x="186.9" y="62.4">2C</text>
<text x="186.9" y="64.7">3C</text>
<text x="193.8" y="61.3">17</text>
<text x="193.8" y="63.7">16</text>
<text x="29.5" y="69.5">POT_F4-1</text>
<text x="29.5" y="67.1">POT_F4-2</text>
<text x="164.4" y="66.1">4</text>
<text x="164.4" y="68.5">5</text>
<text x="164.4" y="70.9">6</text>
<text x="169.9" y="67.1">4B</text>
<text x="169.9" y="69.5">5B</text>
<text x="169.9" y="71.9">6B</text>
<text x="186.9" y="67.1">4C</text>
<text x="186.9" y="69.5">5C</text>
<text x="186.9" y="71.9">6C</text>
<text x="193.8" y="66.1">15</text>
<text x="193.8" y="68.5">14</text>
<text x="193.8" y="70.9">13</text>
<text x="242.4" y="71.2" transform="rotate(-90 242.4 71.2)">NIR_F3-1</text>
<text x="244.8" y="71.2" transform="rotate(-90 244.8 71.2)">NIR_F3-2</text>
<text x="247.2" y="71.2" transform="rotate(-90 247.2 71.2)">NIR_F3-3</text>
<text x="249.6" y="71.2" transform="rotate(-90 249.6 71.2)">NIR_F3-4</text>
<text x="8.1" y="76.7">POT_F5-3</text>
<text x="164.4" y="73.2">7</text>
<text x="164.4" y="75.6">8</text>
<text x="169.9" y="74.3">7B</text>
<text x="169.9" y="76.7">8B</text>
<text x="186.9" y="74.3">7C</text>
<text x="186.9" y="76.7">8C</text>
<text x="193.8" y="73.2">12</text>
<text x="193.8" y="75.6">11</text>
<text x="8.1" y="81.4">POT_F5-1</text>
<text x="8.1" y="79.1">POT_F5-2</text>
<text x="88.9" y="81.4">POT_M1-3</text>
<text x="120" y="81.4">POT_M2-3</text>
<text x="164.4" y="80.4">9</text>
<text x="169.9" y="81.4">GND</text>
<text x="184.7" y="81.4">COM</text>
<text x="193.8" y="80.4">10</text>
<text x="29.5" y="88.6">POT_F6-2</text>
<text x="29.5" y="86.2">POT_F6-3</text>
<text x="86.2" y="85.2" transform="rotate(-90 86.2 85.2)">1</text>
<text x="89.3" y="87.5">2</text>
<text x="117.3" y="85.2" transform="rotate(-90 117.3 85.2)">1</text>
<text x="120.3" y="87.5">2</text>
<text x="29.5" y="91">POT_F6-1</text>
<text x="86.2" y="91.7" transform="rotate(-90 86.2 91.7)">3</text>
<text x="91.4" y="91">POT_M1-2</text>
<text x="117.3" y="91.7" transform="rotate(-90 117.3 91.7)">3</text>
<text x="122.4" y="91">POT_M2-2</text>
<text x="242.4" y="92.7" transform="rotate(-90 242.4 92.7)">NIR_F4-1</text>
<text x="244.8" y="92.7" transform="rotate(-90 244.8 92.7)">NIR_F4-2</text>
<text x="247.2" y="92.7" transform="rotate(-90 247.2 92.7)">NIR_F4-3</text>
<text x="249.6" y="92.7" transform="rotate(-90 249.6 92.7)">NIR_F4-4</text>
<text x="8.1" y="100.5">POT_F7-2</text>
<text x="8.1" y="98.2">POT_F7-3</text>
<text x="88.9" y="98.2">POT_M1-1</text>
<text x="120" y="98.2">POT_M2-1</text>
<text x="8.1" y="102.9">POT_F7-1</text>
<text x="29.5" y="107.7">POT_F8-3</text>
<text x="29.5" y="112.5">POT_F8-1</text>
<text x="29.5" y="110.1">POT_F8-2</text>
<text x="86.2" y="113.8" transform="rotate(-90 86.2 113.8)">1</text>
<text x="88.9" y="110.1">POT_M4-3</text>
<text x="117.3" y="113.8" transform="rotate(-90 117.3 113.8)">1</text>
<text x="120" y="110.1">POT_M3-3</text>
<text x="155.4" y="111.4" transform="rotate(-90 155.4 111.4)">10</text>
<text x="157.9" y="110.3" transform="rotate(-90 157.9 110.3)">9</text>
<text x="160.2" y="110.3" transform="rotate(-90 160.2 110.3)">8</text>
<text x="162.6" y="110.3" transform="rotate(-90 162.6 110.3)">7</text>
<text x="165" y="110.3" transform="rotate(-90 165 110.3)">6</text>
<text x="167.4" y="110.3" transform="rotate(-90 167.4 110.3)">5</text>
<text x="169.8" y="110.3" transform="rotate(-90 169.8 110.3)">4</text>
<text x="172.2" y="110.3" transform="rotate(-90 172.2 110.3)">3</text>
<text x="174.5" y="110.3" transform="rotate(-90 174.5 110.3)">2</text>
<text x="177" y="110.3" transform="rotate(-90 177 110.3)">1</text>
<text x="186.5" y="110.3" transform="rotate(-90 186.5 110.3)">8</text>
<text x="188.9" y="110.3" transform="rotate(-90 188.9 110.3)">7</text>
<text x="191.3" y="110.3" transform="rotate(-90 191.3 110.3)">6</text>
<text x="193.6" y="110.3" transform="rotate(-90 193.6 110.3)">5</text>
<text x="196" y="110.3" transform="rotate(-90 196 110.3)">4</text>
<text x="198.4" y="110.3" transform="rotate(-90 198.4 110.3)">3</text>
<text x="200.8" y="110.3" transform="rotate(-90 200.8 110.3)">2</text>
<text x="203.2" y="110.3" transform="rotate(-90 203.2 110.3)">1</text>
<text x="89.3" y="116.2">2</text>
<text x="91.4" y="119.6">POT_M4-2</text>
<text x="120.3" y="116.2">2</text>
<text x="122.4" y="119.6">POT_M3-2</text>
<text x="86.2" y="120.4" transform="rotate(-90 86.2 120.4)">3</text>
<text x="117.3" y="120.4" transform="rotate(-90 117.3 120.4)">3</text>
<text x="217" y="125.7">1</text>
<text x="224.8" y="125.7">2</text>
<text x="244.6" y="122">NIR_M1-1</text>
<text x="259.2" y="121">A</text>
<text x="273.1" y="121">C</text>
<text x="279.9" y="122">NIR_M1-4</text>
<text x="88.9" y="126.8">POT_M4-1</text>
<text x="120" y="126.8">POT_M3-1</text>
<text x="217" y="128.1">3</text>
<text x="217" y="130.5">5</text>
<text x="224.8" y="128.1">4</text>
<text x="224.8" y="130.5">6</text>
<text x="244.6" y="129.2">NIR_M1-2</text>
<text x="259.2" y="128.1">K</text>
<text x="273.1" y="128.1">E</text>
<text x="279.9" y="129.2">NIR_M1-3</text>
<text x="259.2" y="137.7">A</text>
<text x="273.1" y="137.7">C</text>
<text x="86.2" y="142.4" transform="rotate(-90 86.2 142.4)">1</text>
<text x="88.9" y="138.7">POT_M6-3</text>
<text x="117.3" y="142.4" transform="rotate(-90 117.3 142.4)">1</text>
<text x="120" y="138.7">POT_M5-3</text>
<text x="162.6" y="140.6" transform="rotate(-90 162.6 140.6)">1</text>
<text x="165" y="140.6" transform="rotate(-90 165 140.6)">2</text>
<text x="167.4" y="140.6" transform="rotate(-90 167.4 140.6)">3</text>
<text x="169.8" y="140.6" transform="rotate(-90 169.8 140.6)">4</text>
<text x="172.2" y="140.6" transform="rotate(-90 172.2 140.6)">5</text>
<text x="174.5" y="140.6" transform="rotate(-90 174.5 140.6)">6</text>
<text x="177" y="140.6" transform="rotate(-90 177 140.6)">7</text>
<text x="179.3" y="140.6" transform="rotate(-90 179.3 140.6)">8</text>
<text x="191.3" y="140.6" transform="rotate(-90 191.3 140.6)">6</text>
<text x="193.6" y="140.6" transform="rotate(-90 193.6 140.6)">5</text>
<text x="196" y="140.6" transform="rotate(-90 196 140.6)">4</text>
<text x="198.4" y="140.6" transform="rotate(-90 198.4 140.6)">3</text>
<text x="200.8" y="140.6" transform="rotate(-90 200.8 140.6)">2</text>
<text x="203.2" y="140.6" transform="rotate(-90 203.2 140.6)">1</text>
<text x="244.6" y="138.7">NIR_M2-1</text>
<text x="279.9" y="138.7">NIR_M2-4</text>
<text x="86.2" y="149" transform="rotate(-90 86.2 149)">3</text>
<text x="89.3" y="144.8">2</text>
<text x="91.4" y="148.3">POT_M6-2</text>
<text x="117.3" y="149" transform="rotate(-90 117.3 149)">3</text>
<text x="120.3" y="144.8">2</text>
<text x="122.4" y="148.3">POT_M5-2</text>
<text x="244.6" y="145.9">NIR_M2-2</text>
<text x="259.2" y="144.8">K</text>
<text x="273.1" y="144.8">E</text>
<text x="279.9" y="145.9">NIR_M2-3</text>
<text x="88.9" y="155.4">POT_M6-1</text>
<text x="120" y="155.4">POT_M5-1</text>
<text x="244.6" y="155.4">NIR_M3-1</text>
<text x="259.2" y="154.4">A</text>
<text x="273.1" y="154.4">C</text>
<text x="279.9" y="155.4">NIR_M3-4</text>
<text x="212.7" y="161.5" transform="rotate(-90 212.7 161.5)">3</text>
<text x="259.2" y="161.5">K</text>
<text x="273.1" y="161.5">E</text>
<text x="88.9" y="165">POT_M8-3</text>
<text x="120" y="165">POT_M7-3</text>
<text x="173.4" y="166.3">1</text>
<text x="184.8" y="166.3">16</text>
<text x="209.3" y="163.9">2</text>
<text x="244.6" y="162.6">NIR_M3-2</text>
<text x="279.9" y="162.6">NIR_M3-3</text>
<text x="86.2" y="168.7" transform="rotate(-90 86.2 168.7)">1</text>
<text x="89.3" y="171.1">2</text>
<text x="117.3" y="168.7" transform="rotate(-90 117.3 168.7)">1</text>
<text x="120.3" y="171.1">2</text>
<text x="173.4" y="168.7">2</text>
<text x="173.4" y="171.1">3</text>
<text x="173.4" y="173.5">4</text>
<text x="184.8" y="173.5">13</text>
<text x="184.8" y="171.1">14</text>
<text x="184.8" y="168.7">15</text>
<text x="212.7" y="168.1" transform="rotate(-90 212.7 168.1)">1</text>
<text x="244.6" y="172.1">NIR_M4-1</text>
<text x="259.2" y="171.1">A</text>
<text x="273.1" y="171.1">C</text>
<text x="279.9" y="172.1">NIR_M4-4</text>
<text x="86.2" y="175.3" transform="rotate(-90 86.2 175.3)">3</text>
<text x="91.4" y="174.5">POT_M8-2</text>
<text x="117.3" y="175.3" transform="rotate(-90 117.3 175.3)">3</text>
<text x="122.4" y="174.5">POT_M7-2</text>
<text x="173.4" y="175.9">5</text>
<text x="173.4" y="178.3">6</text>
<text x="184.8" y="178.3">11</text>
<text x="184.8" y="175.9">12</text>
<text x="244.6" y="179.3">NIR_M4-2</text>
<text x="259.2" y="178.3">K</text>
<text x="273.1" y="178.3">E</text>
<text x="279.9" y="179.3">NIR_M4-3</text>
<text x="88.9" y="181.7">POT_M8-1</text>
<text x="120" y="181.7">POT_M7-1</text>
<text x="173.4" y="180.6">7</text>
<text x="173.4" y="183">8</text>
<text x="184.8" y="183">9</text>
<text x="184.8" y="180.6">10</text>
</g>
</svg>
